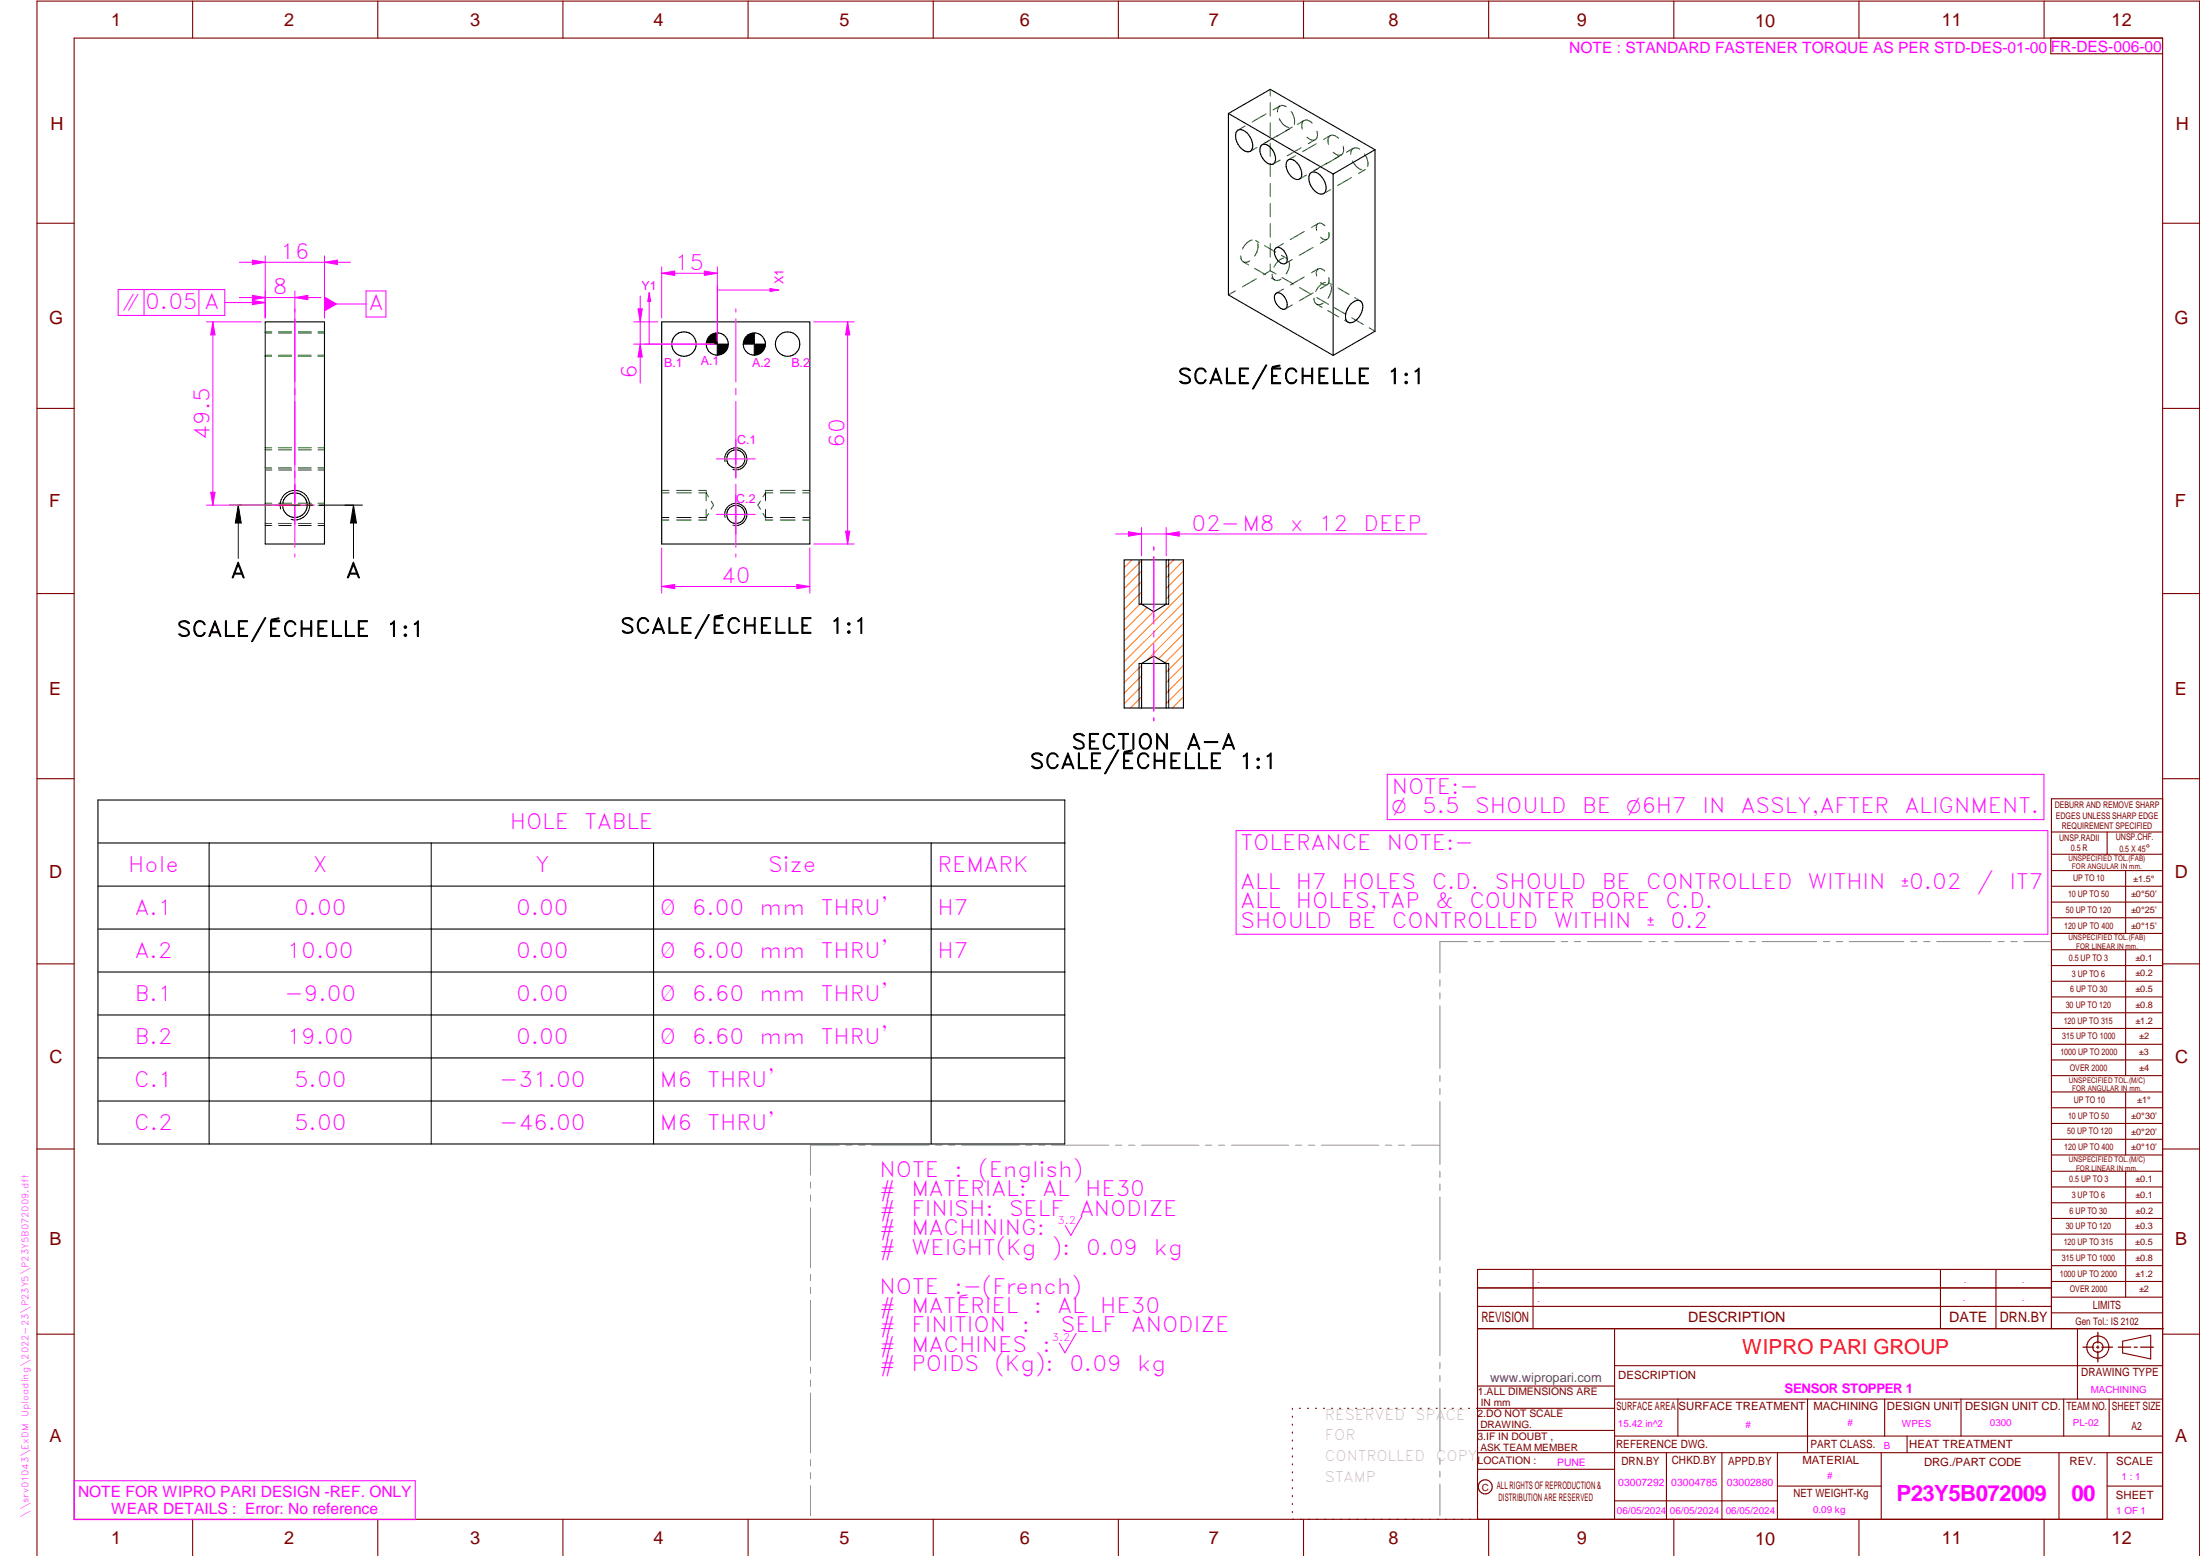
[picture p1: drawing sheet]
<svg xmlns="http://www.w3.org/2000/svg" width="594mm" height="420mm" viewBox="0 0 594 420" stroke-linecap="round" stroke-linejoin="round" font-family="sans-serif">
<g fill="none" stroke="#800000" stroke-width=".3">
<path d="M20 10.3h564v400h-564zM52 .3v10M102 .3v10M152 .3v10M202 .3v10M252 .3v10M302 .3v10M352 .3v10M402 .3v10M452 .3v10M502 .3v10M552 .3v10"/>
<path d="M553.8 10.3v4.2h30.2M10 60.3h10M584 60.3h10M10 110.3h10M584 110.3h10M10 160.3h10M584 160.3h10M10 210.3h10M584 215.7h-30v143.1M584 210.3h10M554 224.7h30M554 230.7h30"/>
<path d="M554 235.1h30M554 239.3h30M569 224.7v6M574 235.1v17M554 243.6h30M554 247.8h30M554 252.1h30M554 256.5h30M574 256.5v33.9M10 260.3h10M554 260.7h30M554 265h30"/>
<path d="M554 269.2h30M554 273.5h30M554 277.7h30M584 260.3h10M554 282h30M554 286.2h30M554 290.4h30M554 294.9h30M554 299.1h30M574 294.9v17M10 310.3h10M554 303.4h30"/>
<path d="M554 307.6h30M554 311.9h30M554 316.3h30M574 316.3v34M584 310.3h10M554 320.5h30M554 324.8h30M554 329h30M554 333.2h30M554 337.5h30M399 358.8h185.2M399 352.8h155"/>
<path d="M399 347.8h155M414 342.8v16M436 358.8v51.5M524 342.8v16M539 342.8v16M554 341.8h30M554 346h30M554 350.3h30M554 354.5h30M554 342.8h-155v67.5M561 358.8v19M10 360.3h10"/>
<path d="M399 374.3h37M436 377.8h148M453.1 377.8v10M488.1 377.8v14.5M508.9 377.8v10M529.5 377.8v10M557.3 377.8v10M569.5 377.8v10M573.2 362.2l7.6-1.6v6.3l-7.6-1.6zM584 368.8h-148M584 360.3h10M349 380.3v.3"/>
<path d="M349 382.4v.3M349 384.6v.3M349 386.7v.3M349 388.8v.3M349 391v.3M349 393.1v.3M349 395.3v.3M349 397.4v.3M349 399.5v.3M350.9 380.3h.2M353.1 380.3h.2M355.2 380.3h.3"/>
<path d="M357.4 380.3h.3M359.6 380.3h.3M361.7 380.3h.3M363.9 380.3h.3M366.1 380.3h.3M368.3 380.3h.2M370.4 380.3h.3M372.6 380.3h.3M374.8 380.3h.3M376.9 380.3h.4M379.1 380.3h.3M381.3 380.3h.3"/>
<path d="M383.4 380.3h.4M385.6 380.3h.3M387.8 380.3h.3M390 380.3h.3M392.2 380.3h.3M394.3 380.3h.3M396.5 380.3h.3M398.7 380.3h37.3M399 396.7h37M399 392.3h185M399 386.2h37M436 387.8h148"/>
<path d="M450 392.3v18M465 392.3v18M480 392.3v18M508 392.3v18M515 387.8v4.5M556 392.3v18M569 392.3v18M52 410.3v9.7M102 410.3v9.7M152 410.3v9.7M202 410.3v9.7M252 410.3v9.7"/>
<path d="M302 410.3v9.7M349 401.7v.3M349 403.8v.4M349 406v.3M349 408.1v.3M352 410.3v9.7M402 410.3v9.7M436 405.3h44M452 410.3v9.7M480 401.3h28M502 410.3v9.7M552 410.3v9.7"/>
<path d="M569 401.3h15M10 420v-419.7h584v419.7"/>
<circle cx="566.5" cy="363.7" r="1.39"/>
<circle cx="566.5" cy="363.8" r="3"/>
<circle cx="401.1" cy="401.5" r="1.9"/>
</g>
<g fill="none" stroke="#f0f" stroke-width=".27">
<path d="M68.1 70.2l3.5 .6-3.5 .6zM71.6 69.1v16.8M87.6 69.1v16.8M79.6 83.4v.9M79.6 86.1v17M198.7 83.4v.9M198.7 86.1v17M79.6 104.9v1.7M79.6 108.4v17M198.7 104.9v1.7M198.7 108.4v20.8M74.4 136.4h10.5"/>
<path d="M79.6 127.3v1.6M79.6 130.7v17.1M193.5 138.9h10.5M193.5 123.9h10.5M198.7 130.7v17.1M79.6 149.6v.8M198.7 149.6v.8M292.2 328.3l-3 5.3-1.6-2.6M290.6 360l-3 5.3-1.6-2.6M20.1 399.8h92v10.5h-92z"/>
</g>
<g fill="none" stroke="#949494" stroke-width=".27">
<path d="M396.2 254.3h-7.4v8.5M398.1 254.3h1.6M401.5 254.3h1.8M405 254.3h14.8M421.6 254.3h1.7M425.1 254.3h1.7M428.6 254.3h14.8M445.2 254.3h1.7M448.7 254.3h1.7M452.2 254.3h14.8M468.8 254.3h1.7M472.3 254.3h1.7"/>
<path d="M475.8 254.3h14.8M492.4 254.3h1.7M495.8 254.3h1.8M499.4 254.3h14.7M516 254.3h1.6M519.4 254.3h1.8M522.9 254.3h14.8M539.5 254.3h1.7M543 254.3h1.7M546.5 254.3h7.4M388.8 264.5v1.8M388.8 268.1v1.6"/>
<path d="M388.8 271.6v17M388.8 290.4v1.7M388.8 293.9v1.7M388.8 297.4v17M218.9 319.2v1.6M226.6 309.2h-7.7v8.1M228.4 309.2h1.7M231.9 309.2h1.7M235.4 309.2h15.5M252.7 309.2h1.7M256.2 309.2h1.7M259.7 309.2h15.5"/>
<path d="M277 309.2h1.7M280.5 309.2h1.7M284 309.2h15.5M301.2 309.2h1.8M304.8 309.2h1.7M308.3 309.2h15.5M325.5 309.2h1.7M329.1 309.2h1.6M332.6 309.2h15.4M349.8 309.2h1.7M353.3 309.2h1.7M356.8 309.2h15.5"/>
<path d="M374.1 309.2h1.7M377.6 309.2h1.7M381.1 309.2h7.7M388.8 316.2v1.7M388.8 319.7v1.7M218.9 322.6v1.8M218.9 326.1v16.2M388.8 323.2v17.1M218.9 344.1v1.8M218.9 347.6v1.7M218.9 351.2v16.1M388.8 342.1v1.6"/>
<path d="M388.8 345.6v1.7M388.8 349v17.1M218.9 369.1v1.7M218.9 372.6v1.8M218.9 376.1v16.2M388.8 367.9v1.7M388.8 371.4v1.7M388.8 374.9v17M218.9 394.1v1.8M218.9 397.6v1.7M388.8 393.7v1.7M388.8 397.2v1.7"/>
<path d="M218.9 401.2v8.1M388.8 400.7v8.6"/>
</g>
<path d="M566.5 359.7v3M562.5 363.8h2.9M566.1 363.8h.7M566.5 363.4v.7M566.5 364.9v2.8M567.6 363.8h2.9M572 363.8h3.4M576.3 363.8h.8M578 363.8h3.5" fill="none" stroke="#800000" stroke-width=".34"/>
<g fill="none" stroke="#000" stroke-width=".3">
<path d="M71.6 86.9h16v60h-16zM178.7 86.9h40v60h-40zM190.7 92.9h6M193.7 89.9v6M196.7 92.9a2.98 2.98 0 0 1-3 3 2.98 2.98 0 0 1-3-3M196.7 92.9a2.98 2.98 0 0 0-3-3 2.98 2.98 0 0 0-3 3M200.7 92.9h6M203.7 89.9v6M206.7 92.9a3 3 0 0 1-3 3 3 3 0 0 1-3-3M206.7 92.9a3 3 0 0 0-3-3 3 3 0 0 0-3 3"/>
<circle cx="184.7" cy="92.9" r="3.3"/>
<circle cx="212.7" cy="92.9" r="3.3"/>
<circle cx="79.6" cy="136.4" r="3.3"/>
<circle cx="198.7" cy="138.9" r="2.46"/>
<circle cx="198.7" cy="123.9" r="2.45"/>
</g>
<g fill="none" stroke="#008000" stroke-width=".27">
<path d="M71.6 89.9h1.8M71.6 89.6h1.8M71.6 95.9h1.8M71.6 96.2h1.8M75.2 95.9h3.5M75.2 96.2h3.5M75.2 89.9h3.5M75.2 89.6h3.5M80.5 95.9h3.5M80.5 96.2h3.5M80.6 89.9h3.5M80.6 89.6h3.5"/>
<path d="M85.8 95.9h1.8M85.8 96.2h1.8M85.9 89.9h1.7M85.9 89.6h1.7M71.6 121.5h1.8M71.6 136.4h1.8M71.6 126.9h1.8M71.6 126.4h1.8M71.6 120.9h1.8M71.6 135.9h1.8M75.2 126.4h3.5M75.2 121.5h3.5"/>
<path d="M75.2 136.4h3.5M75.2 126.9h3.5M75.2 120.9h3.5M75.2 135.9h3.5M80.5 126.4h3.5M80.6 121.5h3.5M80.6 136.4h3.5M80.6 126.9h3.5M80.6 120.9h3.5M80.6 135.9h3.5M85.8 126.4h1.8M85.9 121.5h1.7"/>
<path d="M85.9 136.4h1.7M85.9 126.9h1.7M85.9 120.9h1.7M85.9 135.9h1.7M178.7 139.7h1.9M178.7 132.4h1.9M178.7 133.1h2M182.7 139.7h3.9M182.7 132.4h3.9M182.7 133.1h4M188.7 132.4h2v.2M188.7 133.1h2l.6 1.1"/>
<path d="M190.7 132.8v2.5M190.7 137.5v2.5M191.3 138.6l-.6 1.1h-2M192.1 135.3l.6 1.1-.7 1.1M205.4 135.3l-.7 1.1 .7 1.1M206 138.6l.7 1.1h2M206.7 132.8v2.5M206.7 137.5v2.5M208.7 133.1h-2l-.7 1.1M208.7 132.4h-2v.2M210.7 139.7h4M210.7 133.1h4"/>
<path d="M210.7 132.4h4M216.7 139.7h2M216.7 133.1h2M216.7 132.4h2M71.6 141.4h1.8M71.6 141.9h1.8M75.2 141.4h3.5M75.2 141.9h3.5M80.5 141.4h3.5M80.6 141.9h3.5M85.8 141.4h1.8M85.9 141.9h1.7"/>
<path d="M178.7 140.4h1.9M182.7 140.4h3.9M190.7 140.2v.2h-2M206.7 140.2v.2h2M210.7 140.4h4M216.7 140.4h2"/>
</g>
<path d="M75.8 137.5a4 4 0 0 1 3.4-5.1 4 4 0 0 1 4.4 4.3 4 4 0 0 1-5 3.6M195.8 124.7a3 3 0 0 1 2.6-3.8 3 3 0 0 1 3.3 3.3 3 3 0 0 1-3.8 2.6M195.8 139.7a3 3 0 0 1 2.6-3.8 3 3 0 0 1 3.3 3.3 3 3 0 0 1-3.8 2.6" fill="none" stroke="#000" stroke-width=".27"/>
<g fill="#000">
<path d="M191.6 90.8a3.1 3.1 0 0 1 2.1-.9v3h-3a3.1 3.1 0 0 1 .9-2.1z" fill-rule="evenodd"/>
<path d="M193.7 92.9h3a2.99 2.99 0 0 1-3 3z" fill-rule="evenodd"/>
<path d="M201.6 90.8a2.96 2.96 0 0 1 2.1-.9v3h-3a2.96 2.96 0 0 1 .9-2.1z" fill-rule="evenodd"/>
<path d="M203.7 92.9h3a3 3 0 0 1-3 3z" fill-rule="evenodd"/>
</g>
<path d="M68.1 70.2l3.5 .6-3.5 .6z" fill="#f0f"/>
<path d="M87.6 70.8l3.5-.6v1.2z" fill="none" stroke="#f0f" stroke-width=".27"/>
<path d="M87.6 70.8l3.5-.6v1.2z" fill="#f0f"/>
<path d="M64.6 70.8h30.1M68.1 79.8l3.5 .5-3.5 .6zM71.6 78.6v7.3M79.6 78.6v56.7M311.6 147.7v.8M311.6 150.3v18.2M311.6 170.3v1.7M311.6 173.8v18.2M311.6 193.8v.8" fill="none" stroke="#f0f" stroke-width=".27"/>
<path d="M62 136.4h4.8M64.3 136.4l.8 4.8h-1.6zM64.3 136.4v14.4M67 136.4h13.9M82.7 136.4h1.7M86.2 136.4h11.7M95.5 136.4l.8 4.8h-1.6zM95.5 136.4v14.4M307.6 151.2v12M315.6 151.2v12M307.6 179.2v12M315.6 179.2v12" fill="none" stroke="#000" stroke-width=".27"/>
<path d="M64.3 136.4l.8 4.8h-1.6zM95.5 136.4l.8 4.8h-1.6z" fill="#000"/>
<g fill="none" stroke="#ff8000" stroke-width=".27">
<path d="M305.7 151.2l-2.1 2M308.3 151.4l-4.7 4.7M308.3 154.2l-4.7 4.7M308.3 157.1l-4.7 4.7M308.3 159.9l-4.7 4.6M317 151.2l-2.1 2M319.6 151.4l-4.7 4.7M319.6 154.2l-4.7 4.7M319.6 157.1l-4.7 4.6M319.6 159.9l-16 16M308.3 162.7l-4.7 4.7M308.3 179.7l-4.7 4.7"/>
<path d="M309.7 164l-6.1 6.2M311.5 165.1l-7.9 8M319.6 176.9l-4.7 4.6M319.6 179.7l-4.7 4.7M319.6 168.4l-10 10M319.6 162.7l-16 16M319.6 165.5l-16 16M319.6 174l-5 5M319.6 171.2l-6.8 6.7M308.3 191l-.2 .2M308.3 188.2l-3 3M308.3 182.5l-4.7 4.7"/>
<path d="M308.3 185.3l-4.7 4.7M319.6 191l-.2 .2M319.6 188.2l-3 3M319.6 182.5l-4.7 4.7M319.6 185.3l-4.7 4.7"/>
</g>
<path d="M303.6 151.2h16v40h-16zM308.3 151.2v12l3.3 2 3.3-2v-12M315.6 179.2h-8M315.6 163.2h-8M314.9 191.2v-12l-3.3-2-3.3 2v12" fill="none" stroke="#000" stroke-width=".3"/>
<path d="M68.1 79.8l3.5 .5-3.5 .6z" fill="#f0f"/>
<path d="M79.6 80.3l3.5-.5v1.1z" fill="none" stroke="#f0f" stroke-width=".27"/>
<path d="M79.6 80.3l3.5-.5v1.1z" fill="#f0f"/>
<path d="M64.6 80.3h22M178.7 148v12.1M178.7 158.4l3.5-.6v1.2zM218.7 148v12.1" fill="none" stroke="#f0f" stroke-width=".27"/>
<path d="M178.7 158.4l3.5-.6v1.2z" fill="#f0f"/>
<path d="M215.2 157.8l3.5 .6-3.5 .6z" fill="none" stroke="#f0f" stroke-width=".27"/>
<path d="M215.2 157.8l3.5 .6-3.5 .6z" fill="#f0f"/>
<path d="M55.7 86.9h14.9M55.7 136.4h22.9M56.9 132.9h1.2l-.6 3.5zM178.7 158.4h40" fill="none" stroke="#f0f" stroke-width=".27"/>
<path d="M56.9 132.9h1.2l-.6 3.5z" fill="#f0f"/>
<path d="M57.5 86.9l.6 3.5h-1.2z" fill="none" stroke="#f0f" stroke-width=".27"/>
<path d="M57.5 86.9l.6 3.5h-1.2z" fill="#f0f"/>
<path d="M193.7 77.1v15.1M193.7 78.3h16.6M207.9 77.9l2.4 .4-2.4 .4zM57.5 86.9v49.5M333.8 224.3h219.2v28h-219.2z" fill="none" stroke="#f0f" stroke-width=".27"/>
<path d="M207.9 77.9l2.4 .4-2.4 .4z" fill="#f0f"/>
<path d="M175.3 79v13.9M175.3 79l.4 2.4h-.8zM174.1 92.9h18.9" fill="none" stroke="#f0f" stroke-width=".27"/>
<path d="M175.3 79l.4 2.4h-.8z" fill="#f0f"/>
<path d="M26.5 216h261v92.9h-261zM26.5 227.6h261M26.5 239.3h261M56.5 227.6v81.3M116.5 227.6v81.3M176.5 227.6v81.3M251.5 227.6v81.3M26.5 250.9h261M26.5 262.5h261M26.5 274.1h261M26.5 285.7h261M26.5 297.3h261" fill="none" stroke="#000" stroke-width=".3"/>
<path d="M178.7 73.8l3.5-.6v1.2zM178.7 72.1v13.8M193.7 72.1v19.8" fill="none" stroke="#f0f" stroke-width=".27"/>
<path d="M178.7 73.8l3.5-.6v1.2z" fill="#f0f"/>
<path d="M190.2 73.2l3.5 .6-3.5 .6z" fill="none" stroke="#f0f" stroke-width=".27"/>
<path d="M190.2 73.2l3.5 .6-3.5 .6z" fill="#f0f"/>
<path d="M178.7 73.8h15M219.7 86.9h11M219.7 146.9h11M228.3 143.4h1.2l-.6 3.5z" fill="none" stroke="#f0f" stroke-width=".27"/>
<path d="M228.3 143.4h1.2l-.6 3.5z" fill="#f0f"/>
<path d="M228.9 86.9l.6 3.5h-1.2z" fill="none" stroke="#f0f" stroke-width=".27"/>
<path d="M228.9 86.9l.6 3.5h-1.2z" fill="#f0f"/>
<path d="M228.9 86.9v60M304.8 143.6l3.5 .6-3.5 .6zM308.3 142.5v7.6M314.9 142.5v7.6" fill="none" stroke="#f0f" stroke-width=".27"/>
<path d="M304.8 143.6l3.5 .6-3.5 .6z" fill="#f0f"/>
<path d="M314.9 144.2l3.5-.6v1.2z" fill="none" stroke="#f0f" stroke-width=".27"/>
<path d="M314.9 144.2l3.5-.6v1.2z" fill="#f0f"/>
<path d="M171.1 86.9h6.5M171.1 92.9h21.6M172.9 92.9l.5 3.5h-1.1zM301.2 144.2h84.1" fill="none" stroke="#f0f" stroke-width=".27"/>
<path d="M172.9 92.9l.5 3.5h-1.1z" fill="#f0f"/>
<path d="M172.3 83.4h1.1l-.5 3.5z" fill="none" stroke="#f0f" stroke-width=".27"/>
<path d="M172.3 83.4h1.1l-.5 3.5z" fill="#f0f"/>
<path d="M172.9 79.9v23.6M87.6 82.1h11.2M374.6 209.1h177.3v12.2h-177.3z" fill="none" stroke="#f0f" stroke-width=".27"/>
<path d="M87.6 80.1l3.5 2-3.5 2z" fill="#f0f"/>
<path d="M98.8 78.6h5.4v7h-5.4zM60.7 81.7h10.9M87.6 80.3v5.6" fill="none" stroke="#f0f" stroke-width=".27"/>
<path d="M68.1 81.1l3.5 .6-3.5 .6z" fill="#f0f"/>
<path d="M31.9 78.2h28.8v7h-28.8zM38.9 78.2v7M53.7 78.2v7M71.6 79.9v6M68.1 81.1l3.5 .6-3.5 .6z" fill="none" stroke="#f0f" stroke-width=".27"/>
<g fill="none" stroke="#000" stroke-width=".3">
<path d="M331.7 30.6v49l28.3 16.4M331.7 30.6l11.3-6.5 28.3 16.3M331.7 30.6l28.3 16.4M334 35.4a1.84 1.84 0 0 1 2.8 .5 4.2 4.2 0 0 1 1.1 4.7 1.84 1.84 0 0 1-2.7-.5 4 4 0 0 1-1.2-4.7zM340.8 39.1a3.2 3.2 0 0 1 3.4 2.7 1.82 1.82 0 0 1-.8 2.6 3.9 3.9 0 0 1-2.9-5zM347.6 43.4a1.75 1.75 0 0 1 2.7 .6l.8 1.2a2.39 2.39 0 0 1-.2 3.1 2.75 2.75 0 0 1-3.2-2 3 3 0 0 1-.1-2.9zM353.8 46.9a1.84 1.84 0 0 1 2.7 .4 4.1 4.1 0 0 1 1.3 4.7 1.84 1.84 0 0 1-2.8-.5 4.1 4.1 0 0 1-1.2-4.6zM360 47v49M371.3 40.4v49.1l-11.3 6.5M371.3 40.4l-11.3 6.6M344.6 66.9a2.85 2.85 0 0 1 3 3.1 1.14 1.14 0 0 1-.8 1.3 1.14 1.14 0 0 1-1.4-.6l-.8-1a2.18 2.18 0 0 1 0-2.8zM344.6 79.2a2.7 2.7 0 0 1 2.9 2.5 1.22 1.22 0 0 1-.4 1.7 1.22 1.22 0 0 1-1.7-.5 3.2 3.2 0 0 1-1-3.5z"/>
<path d="M364.9 82a1.89 1.89 0 0 1 2.8-.5 4.4 4.4 0 0 1-2.8 5.6 1.43 1.43 0 0 1-1.6-1.9l.4-1.4z"/>
</g>
<g fill="none" stroke="#008000" stroke-width=".27">
<path d="M336.2 34l-1.9 1.1M339.5 39.8l-1.9 1.1M341.9 30.8l-3.8 2.1M342.7 38l-1.9 1.1M343 24.1v1.8M343 27.7v3.6M343 33.2v3.6M343 38.7v3.5M345.1 36.5l-3.7 2.2M345.4 32l.2 .4a4 4 0 0 0 2.4 2.1M345.6 28.6l-1.8 1.1M345.6 28.6a1.69 1.69 0 0 1 1.7 .2"/>
<path d="M345.6 28.6a1.68 1.68 0 0 0-.6 1.6M348.4 34.7l-3.8 2.2M348.7 30.1l.2 .4a4 4 0 0 1 .6 3.1M348.9 34.3l-1.9 1.1M351.3 39.9l-3.7 2.2M352.1 32.6l-1.8 1M352.1 32.6a1.88 1.88 0 0 0-.4 2.2M352.1 32.6a1.77 1.77 0 0 1 2.2 .7M352.9 37a2 2 0 0 0 2.2 .7M355.1 37.7l-1.8 1.1M355.4 38.8l-3.7 2.2M355.6 35.4a2.08 2.08 0 0 1-.5 2.3"/>
<path d="M359.2 36.6l-1.8 1.1M359.2 36.6a1.99 1.99 0 0 0-.5 2.3M359.2 36.6a2 2 0 0 1 2.2 .7M362.7 39.5a2.13 2.13 0 0 1-.5 2.3M343 44.1v3.6M343 49.5v3.6M343 54.9v3.6M345.7 43.2l-1.9 1.1M349.8 42.1l-1.9 1M352.8 47.3l-1.9 1M358.4 44l-4.3 2.6M359.3 51.2l-1.9 1.1"/>
<path d="M360 41.1a2.11 2.11 0 0 0 2.2 .7M361.6 42.2l-3.7 2.2M362.2 41.8l-1.9 1.1M364.9 48l-3.7 2.1M365.2 43.5l.6 1a3.5 3.5 0 0 0 2 1.4M365.4 40l-1.8 1.1M365.4 40a1.75 1.75 0 0 1 1.8 .3M365.4 40a1.68 1.68 0 0 0-.7 1.7M368.5 41.6l.8 1.7v1.7M368.7 45.8l-1.8 1.1M333.6 78.6l-1.9 1M335.1 69.1a1.63 1.63 0 0 0 .6 1.6"/>
<path d="M335.7 70.7l1.5 .8M337.5 70.4a1.73 1.73 0 0 1-1.8 .3M338.1 64.8a4.1 4.1 0 0 0-2.6 2.5M338.7 72.4l3.1 1.8M339 64.9l.9 .5M339.2 75.3l-3.7 2.2M339.6 65.7a4.2 4.2 0 0 1-.8 3.4M341.5 66.3l3 1.8M343 60.4v3.6M343 65.8v3.6M343 71.3v1.8M343 73.1l1.6 .9"/>
<path d="M343 73.1l-1.8 1.1M343.3 75.1l.9 .5M343.5 74a1.66 1.66 0 0 0 .7 1.6M345.9 75.4a1.75 1.75 0 0 1-1.7 .2M346 69l1.5 .8M346.2 74.9l3.1 1.8M346.5 65.8l-1.9 1.1M346.5 78.1l-1.9 1.1M346.6 69.7a4.2 4.2 0 0 0-2.6 2.4M348.1 70.5a4.2 4.2 0 0 1-.8 3.5M348.9 70.1l-1.8 1.1M350.9 77.6l3.1 1.8"/>
<path d="M352.2 62.5l-3.8 2.2M352.2 74.8l-3.8 2.2M354.6 66.8l-3.7 2.2M354.6 79.1l-3.7 2.1M355.9 60.4a1.63 1.63 0 0 0-.3 1.8M355.9 72.6a1.67 1.67 0 0 0-.3 1.9M355.9 60.4a1.5 1.5 0 0 1 1.9 .6M355.9 72.6a1.67 1.67 0 0 1 1.9 .6M355.9 60.4l-1.8 1M355.9 72.6l-1.8 1.1M356.6 64.1l.1 .1a1.45 1.45 0 0 0 1.7 .4M356.6 76.3l.1 .1a1.58 1.58 0 0 0 1.7 .5"/>
<path d="M357.9 76.2a4.4 4.4 0 0 0-2.6 2.5M358.4 64.6l-1.9 1.1M358.4 76.9l-1.9 1.1M358.8 62.7l.1 .2a1.45 1.45 0 0 1-.5 1.7M358.8 75l.1 .2a1.48 1.48 0 0 1-.5 1.7M358.9 76.4l.8 .5M359.4 77.1a4.2 4.2 0 0 1-.8 3.5M361.3 77.8l3 1.7M348.9 82.3l-1.8 1.1M354.8 80.5a1.78 1.78 0 0 0 .7 1.6M355.5 82.1l1.5 .9M355.6 80.3l3.1 1.9"/>
<path d="M357.3 81.9a1.73 1.73 0 0 1-1.8 .2M358.6 83.9l2.9 1.7M360.3 83.1l3.1 1.8M363.1 86.5l.9 .5M365 85.8l3.1 1.8M365.8 80.4l1.5 .8M369.7 88.5l1.6 1"/>
</g>
<g font-size="6" fill="#f0f">
<text x="512.1" y="405.2">P23Y5B072009</text>
<text x="559.4" y="405.2">00</text>
</g>
<g font-size="5.7" fill="#f0f">
<text x="75.7" y="69.9">16</text>
<text x="182.2" y="72.9">15</text>
<text x="39.2" y="83.4">0.05 A</text>
<text x="73.7" y="79.5">8</text>
<text x="99.6" y="83.8">A</text>
<text x="172" y="102.2" transform="rotate(-90 172 102.2)">6</text>
<text x="56.6" y="118.7" transform="rotate(-90 56.6 118.7)">49.5</text>
<text x="228" y="120.9" transform="rotate(-90 228 120.9)">60</text>
<text x="321.7" y="143.3">02-M8</text>
<text x="348.4" y="143.3">x</text>
<text x="356.1" y="143.3">12</text>
<text x="368.2" y="143.3">DEEP</text>
<text x="194.7" y="157.5">40</text>
<text x="375.8" y="214.3">NOTE:-</text>
<text x="384" y="219.6">5.5</text>
<text x="398.4" y="219.6">SHOULD</text>
<text x="427.2" y="219.6">BE</text>
<text x="459.7" y="219.6">IN</text>
<text x="470.1" y="219.6">ASSLY,AFTER</text>
<text x="514.3" y="219.6">ALIGNMENT.</text>
<text x="137.7" y="223.8">HOLE</text>
<text x="157.8" y="223.8">TABLE</text>
<text x="335" y="229.5">TOLERANCE</text>
<text x="374.5" y="229.5">NOTE:-</text>
<text x="34.6" y="235.4">Hole</text>
<text x="84.5" y="235.4">X</text>
<text x="144.6" y="235.4">Y</text>
<text x="207.5" y="235.4">Size</text>
<text x="253.2" y="235.4">REMARK</text>
<text x="335" y="245.3">ALL</text>
<text x="335" y="240">ALL</text>
<text x="349.9" y="245.3">HOLES,TAP</text>
<text x="349.9" y="240">H7</text>
<text x="362.5" y="240">HOLES</text>
<text x="386.6" y="240">C.D.</text>
<text x="387.6" y="245.3">&amp;</text>
<text x="396.8" y="245.3">COUNTER</text>
<text x="403.6" y="240">SHOULD</text>
<text x="429.5" y="245.3">BORE</text>
<text x="432.5" y="240">BE</text>
<text x="444.5" y="240">CONTROLLED</text>
<text x="449.8" y="245.3">C.D.</text>
<text x="488.2" y="240">WITHIN</text>
<text x="533.8" y="240">/</text>
<text x="542.6" y="240">IT7</text>
<text x="36.4" y="247">A.1</text>
<text x="79.4" y="247">0.00</text>
<text x="139.4" y="247">0.00</text>
<text x="178.2" y="247">Ø</text>
<text x="186.8" y="247">6.00</text>
<text x="205.1" y="247">mm</text>
<text x="221.7" y="247">THRU'</text>
<text x="253.2" y="247">H7</text>
<text x="335" y="250.5">SHOULD</text>
<text x="363.9" y="250.5">BE</text>
<text x="375.8" y="250.5">CONTROLLED</text>
<text x="419.6" y="250.5">WITHIN</text>
<text x="451.1" y="250.5">0.2</text>
<text x="36.4" y="258.6">A.2</text>
<text x="77.4" y="258.6">10.00</text>
<text x="139.4" y="258.6">0.00</text>
<text x="178.2" y="258.6">Ø</text>
<text x="186.8" y="258.6">6.00</text>
<text x="205.1" y="258.6">mm</text>
<text x="221.7" y="258.6">THRU'</text>
<text x="253.2" y="258.6">H7</text>
<text x="36.4" y="270.2">B.1</text>
<text x="76.8" y="270.2">-9.00</text>
<text x="139.4" y="270.2">0.00</text>
<text x="178.2" y="270.2">Ø</text>
<text x="186.8" y="270.2">6.60</text>
<text x="205.1" y="270.2">mm</text>
<text x="221.7" y="270.2">THRU'</text>
<text x="36.4" y="281.8">B.2</text>
<text x="77.4" y="281.8">19.00</text>
<text x="139.4" y="281.8">0.00</text>
<text x="178.2" y="281.8">Ø</text>
<text x="186.8" y="281.8">6.60</text>
<text x="205.1" y="281.8">mm</text>
<text x="221.7" y="281.8">THRU'</text>
<text x="36.3" y="293.4">C.1</text>
<text x="79.4" y="293.4">5.00</text>
<text x="134.8" y="293.4">-31.00</text>
<text x="178.2" y="293.4">M6</text>
<text x="191.1" y="293.4">THRU'</text>
<text x="36.3" y="305">C.2</text>
<text x="79.4" y="305">5.00</text>
<text x="134.8" y="305">-46.00</text>
<text x="178.2" y="305">M6</text>
<text x="191.1" y="305">THRU'</text>
<text x="237.5" y="317.8">NOTE</text>
<text x="257.7" y="317.8">:</text>
<text x="264.1" y="317.8">(English)</text>
<text x="237.5" y="323">#</text>
<text x="246.1" y="323">MATERIAL:</text>
<text x="281.5" y="323">AL</text>
<text x="293" y="323">HE30</text>
<text x="237.5" y="328.3">#</text>
<text x="246.1" y="328.3">FINISH:</text>
<text x="272.5" y="328.3">SELF</text>
<text x="291.5" y="328.3">ANODIZE</text>
<text x="237.5" y="333.5">#</text>
<text x="246.1" y="333.5">MACHINING:</text>
<text x="237.5" y="338.8">#</text>
<text x="246.1" y="338.8">WEIGHT(Kg</text>
<text x="284" y="338.8">):</text>
<text x="293.3" y="338.8">0.09</text>
<text x="311.6" y="338.8">kg</text>
<text x="237.5" y="349.3">NOTE</text>
<text x="257.7" y="349.3">:-(French)</text>
<text x="237.5" y="354.5">#</text>
<text x="237.5" y="359.8">#</text>
<text x="246.1" y="359.8">FINITION</text>
<text x="246.1" y="354.5">MATÉRIEL</text>
<text x="275.9" y="359.8">:</text>
<text x="279.2" y="354.5">:</text>
<text x="285.6" y="354.5">AL</text>
<text x="286.5" y="359.8">SELF</text>
<text x="297.1" y="354.5">HE30</text>
<text x="305.5" y="359.8">ANODIZE</text>
<text x="237.5" y="365">#</text>
<text x="246.1" y="365">MACHINES</text>
<text x="281.5" y="365">:</text>
<text x="237.5" y="370.3">#</text>
<text x="246.1" y="370.3">POIDS</text>
<text x="268.5" y="370.3">(Kg):</text>
<text x="288.8" y="370.3">0.09</text>
<text x="307.1" y="370.3">kg</text>
</g>
<g font-size="5.7">
<text x="318" y="103.6">SCALE/ÉCHELLE</text>
<text x="374.5" y="103.6">1:1</text>
<text x="62.3" y="156">A</text>
<text x="93.4" y="156">A</text>
<text x="47.7" y="171.9">SCALE/ÉCHELLE</text>
<text x="104.3" y="171.9">1:1</text>
<text x="167.5" y="171">SCALE/ÉCHELLE</text>
<text x="224" y="171">1:1</text>
<text x="289.3" y="202.3">SECTION</text>
<text x="320.4" y="202.3">A-A</text>
<text x="278" y="207.6">SCALE/ÉCHELLE</text>
<text x="334.6" y="207.6">1:1</text>
</g>
<text font-size="5.6" fill="#f00" x="470.5" y="365.5">WIPRO PARI GROUP</text>
<g font-size="5.4" fill="#f0f">
<text x="33.2" y="83.4">i</text>
<text x="375.8" y="219.6">O</text>
<text x="439.2" y="219.6">O6H7</text>
<text x="513.4" y="240">u0.02</text>
<text x="444.7" y="250.5">u</text>
</g>
<g font-size="4.9" fill="#800000">
<text x="30" y="6.9">1</text>
<text x="76.7" y="6.9">2</text>
<text x="127" y="6.9">3</text>
<text x="176.5" y="6.9">4</text>
<text x="226.7" y="6.9">5</text>
<text x="275.4" y="6.9">6</text>
<text x="326.4" y="6.9">7</text>
<text x="375" y="6.9">8</text>
<text x="425.8" y="6.9">9</text>
<text x="473.9" y="7.3">10</text>
<text x="524.3" y="6.9">11</text>
<text x="570.2" y="6.9">12</text>
<text x="13.6" y="35.1">H</text>
<text x="587.6" y="35.1">H</text>
<text x="13.2" y="87.5">G</text>
<text x="587.2" y="87.5">G</text>
<text x="13.2" y="137">F</text>
<text x="587.2" y="137">F</text>
<text x="13.2" y="187.6">E</text>
<text x="587.2" y="187.6">E</text>
<text x="13.2" y="237">D</text>
<text x="587.2" y="237">D</text>
<text x="13.4" y="287.1">C</text>
<text x="587.4" y="287.1">C</text>
<text x="13.4" y="336.2">B</text>
<text x="587.4" y="336.2">B</text>
<text x="13.4" y="389.3">A</text>
<text x="587.4" y="389.3">A</text>
<text x="30" y="416.9">1</text>
<text x="76.7" y="416.9">2</text>
<text x="127" y="416.9">3</text>
<text x="176.5" y="416.9">4</text>
<text x="226.7" y="416.9">5</text>
<text x="275.4" y="416.9">6</text>
<text x="326.4" y="416.9">7</text>
<text x="375" y="416.9">8</text>
<text x="425.8" y="416.9">9</text>
<text x="473.9" y="417.3">10</text>
<text x="524.3" y="416.9">11</text>
<text x="570.2" y="416.9">12</text>
</g>
<g font-size="4.2" fill="#f0f">
<text x="423.7" y="14.3">NOTE : STANDARD FASTENER TORQUE AS PER STD-DES-01-00</text>
<text x="553.8" y="14">FR-DES-006-00</text>
<text x="21.1" y="404.3">NOTE FOR WIPRO PARI DESIGN -REF. ONLY</text>
<text x="30.1" y="408.8">WEAR DETAILS : Error: No reference</text>
</g>
<g font-size="3.9" fill="#800000">
<text x="400" y="357.1">REVISION</text>
<text x="455.9" y="357.1">DESCRIPTION</text>
<text x="526.4" y="357.1">DATE</text>
<text x="540" y="357.1">DRN.BY</text>
</g>
<g font-size="3.9" fill="#c0c0c0">
<text x="357.8" y="383.3">RESERVED</text>
<text x="382.3" y="383.3">SPACE</text>
<text x="357.8" y="388.9">FOR</text>
<text x="357.8" y="394.5">CONTROLLED</text>
<text x="387.8" y="394.5">COPY</text>
<text x="357.8" y="400">STAMP</text>
</g>
<text font-size="3.6" fill="#f0f" x="481.9" y="376.1">SENSOR STOPPER 1</text>
<text font-size="3.5" fill="#00f" x="402.4" y="373.3">www.wipropari.com</text>
<g font-size="3.4" fill="#f0f">
<text x="211.5" y="76.6" transform="rotate(-90 211.5 76.6)">X1</text>
<text x="173.3" y="78.2">Y1</text>
<text x="179.3" y="99.2">B.1</text>
<text x="189.3" y="98.5">A.1</text>
<text x="203.1" y="99">A.2</text>
<text x="213.7" y="99">B.2</text>
<text x="199.1" y="119.9">C.1</text>
<text x="198.8" y="135.8">C.2</text>
</g>
<g font-size="3.1" fill="#800000">
<text x="565.1" y="353.5">LIMITS</text>
<text x="562" y="371.7">DRAWING TYPE</text>
<text x="437" y="372.3">DESCRIPTION</text>
<text x="436.5" y="380.8">SURFACE AREA</text>
<text x="453.3" y="380.8">SURFACE TREATMENT</text>
<text x="489.7" y="380.8">MACHINING</text>
<text x="509.5" y="380.8">DESIGN UNIT</text>
<text x="530.6" y="380.8">DESIGN UNIT CD.</text>
<text x="558" y="380.6">TEAM NO.</text>
<text x="570.3" y="380.7">SHEET SIZE</text>
<text x="575.6" y="386.1">A2</text>
<text x="436.4" y="391.1">REFERENCE DWG.</text>
<text x="437.8" y="395.5">DRN.BY</text>
<text x="451.4" y="395.4">CHKD.BY</text>
<text x="466.6" y="395.5">APPD.BY</text>
<text x="486.7" y="395.4">MATERIAL</text>
<text x="488.9" y="390.9">PART CLASS.</text>
<text x="515.6" y="390.9">HEAT TREATMENT</text>
<text x="519.6" y="395.9">DRG./PART CODE</text>
<text x="558.9" y="395.5">REV.</text>
<text x="571.4" y="395.6">SCALE</text>
<text x="484.3" y="404.2">NET WEIGHT-Kg</text>
<text x="571.4" y="404.7">SHEET</text>
</g>
<text font-size="3" fill="#800000" x="579.5" y="230.1">°</text>
<g font-size="2.8" fill="#f0f">
<text x="285.6" y="330.5">3.2</text>
<text x="284" y="362.2">3.2</text>
<text x="420.5" y="396">PUNE</text>
<text x="437" y="401.2">03007292</text>
<text x="451.3" y="401.2">03004785</text>
<text x="466.3" y="401.2">03002880</text>
</g>
<g font-size="2.8" fill="#800000">
<text x="560.4" y="357.7">Gen Tol.: IS 2102</text>
<text x="399.1" y="376.6">1.ALL DIMENSIONS ARE</text>
<text x="399" y="382.7">2.DO NOT SCALE</text>
<text x="399" y="388.7">3.IF IN DOUBT ,</text>
<text x="399" y="395.4">LOCATION :</text>
<text x="404.2" y="402">ALL RIGHTS OF REPRODUCTION &amp;</text>
<text x="404.7" y="405.4">DISTRIBUTION ARE RESERVED</text>
</g>
<g font-size="2.7" fill="#f0f">
<text x="564.6" y="376.2">MACHINING</text>
<text x="436.9" y="385.4">15.42 in^2</text>
<text x="471.4" y="385.5">#</text>
<text x="498.9" y="385">#</text>
<text x="513.6" y="385.3">WPES</text>
<text x="537.3" y="385.1">0300</text>
<text x="559.7" y="385.1">PL-02</text>
<text x="508.7" y="391.2">B</text>
<text x="493.4" y="399.5">#</text>
<text x="572.8" y="399.7">1 : 1</text>
<text x="436.6" y="408.7">06/05/2024</text>
<text x="450.9" y="408.8">06/05/2024</text>
<text x="466" y="408.9">06/05/2024</text>
<text x="489.6" y="408.5">0.09 kg</text>
<text x="571.4" y="408.7">1 OF 1</text>
</g>
<g font-size="2.7" fill="#800000">
<text x="399.9" y="379.7">IN mm</text>
<text x="399.7" y="385.7">DRAWING.</text>
<text x="399.7" y="391.8">ASK TEAM MEMBER</text>
<text x="400.1" y="402.5">C</text>
</g>
<g font-size="2.5" fill="#800000">
<text x="554.9" y="218.3">DEBURR AND REMOVE SHARP</text>
<text x="555.2" y="221">EDGES UNLESS SHARP EDGE</text>
<text x="556.1" y="227.1">UNSP.RADII</text>
<text x="556.8" y="223.8">REQUIREMENT SPECIFIED</text>
<text x="571.4" y="226.9">UNSP.CHF.</text>
<text x="559.2" y="229.9">0.5 R</text>
<text x="572.3" y="230.1">0.5 X 45</text>
<text x="559.8" y="238">UP TO 10</text>
<text x="576.1" y="238.1">±1.5°</text>
<text x="558.5" y="242.2">10 UP TO 50</text>
<text x="575.5" y="242.3">±0°50'</text>
<text x="557.4" y="250.7">120 UP TO 400</text>
<text x="557.9" y="246.5">50 UP TO 120</text>
<text x="575.5" y="250.7">±0°15'</text>
<text x="575.5" y="246.5">±0°25'</text>
<text x="558.7" y="259.4">0.5 UP TO 3</text>
<text x="559.5" y="263.7">3 UP TO 6</text>
<text x="576.6" y="263.6">±0.2</text>
<text x="576.6" y="259.4">±0.1</text>
<text x="559" y="267.9">6 UP TO 30</text>
<text x="576.6" y="267.9">±0.5</text>
<text x="557.8" y="272.2">30 UP TO 120</text>
<text x="576.6" y="272.2">±0.8</text>
<text x="556.9" y="280.7">315 UP TO 1000</text>
<text x="557.3" y="276.4">120 UP TO 315</text>
<text x="576.6" y="276.4">±1.2</text>
<text x="577.7" y="280.7">±2</text>
<text x="556.4" y="284.9">1000 UP TO 2000</text>
<text x="577.6" y="284.9">±3</text>
<text x="558.9" y="289.2">OVER 2000</text>
<text x="577.7" y="289.3">±4</text>
<text x="560" y="297.9">UP TO 10</text>
<text x="577.1" y="297.9">±1°</text>
<text x="558.5" y="302.1">10 UP TO 50</text>
<text x="575.5" y="302.1">±0°30'</text>
<text x="557.4" y="310.6">120 UP TO 400</text>
<text x="558.2" y="306.3">50 UP TO 120</text>
<text x="575.5" y="310.6">±0°10'</text>
<text x="575.5" y="306.4">±0°20'</text>
<text x="558.8" y="319.2">0.5 UP TO 3</text>
<text x="559.4" y="323.4">3 UP TO 6</text>
<text x="576.6" y="319.2">±0.1</text>
<text x="576.6" y="323.5">±0.1</text>
<text x="558.9" y="327.7">6 UP TO 30</text>
<text x="576.7" y="327.7">±0.2</text>
<text x="557.8" y="332">30 UP TO 120</text>
<text x="576.6" y="332">±0.3</text>
<text x="556.8" y="340.5">315 UP TO 1000</text>
<text x="557.3" y="336.3">120 UP TO 315</text>
<text x="576.6" y="336.3">±0.5</text>
<text x="576.6" y="340.5">±0.8</text>
<text x="556.2" y="344.7">1000 UP TO 2000</text>
<text x="576.6" y="344.7">±1.2</text>
<text x="558.9" y="349">OVER 2000</text>
<text x="577.6" y="349">±2</text>
</g>
<g font-size="2.5" fill="#f0f">
<text x="415.2" y="346.4">.</text>
<text x="530.3" y="346.5">.</text>
<text x="545.9" y="346.4">.</text>
<text x="415.2" y="351.5">.</text>
<text x="530" y="351.3">.</text>
<text x="545.9" y="351.4">.</text>
</g>
<g font-size="2.4" fill="#f0f">
<text x="7.7" y="382.7" transform="rotate(-90 7.7 382.7)">Uploading\2022-23\P23Y5\P23Y5B072009.dft</text>
<text x="7.7" y="409.8" transform="rotate(-90 7.7 409.8)">\\srv01043\ExDM</text>
</g>
<g font-size="2.1" fill="#800000">
<text x="558.5" y="232.4">UNSPECIFIED TOL.(FAB)</text>
<text x="559.5" y="234.7">FOR ANGULAR IN mm.</text>
<text x="558.6" y="253.9">UNSPECIFIED TOL.(FAB)</text>
<text x="560.7" y="256.3">FOR LINEAR IN mm.</text>
<text x="558.7" y="292.3">UNSPECIFIED TOL.(M/C)</text>
<text x="559.6" y="294.7">FOR ANGULAR IN mm.</text>
<text x="558.7" y="313.7">UNSPECIFIED TOL.(M/C)</text>
<text x="560.6" y="316.1">FOR LINEAR IN mm.</text>
</g>
</svg>
